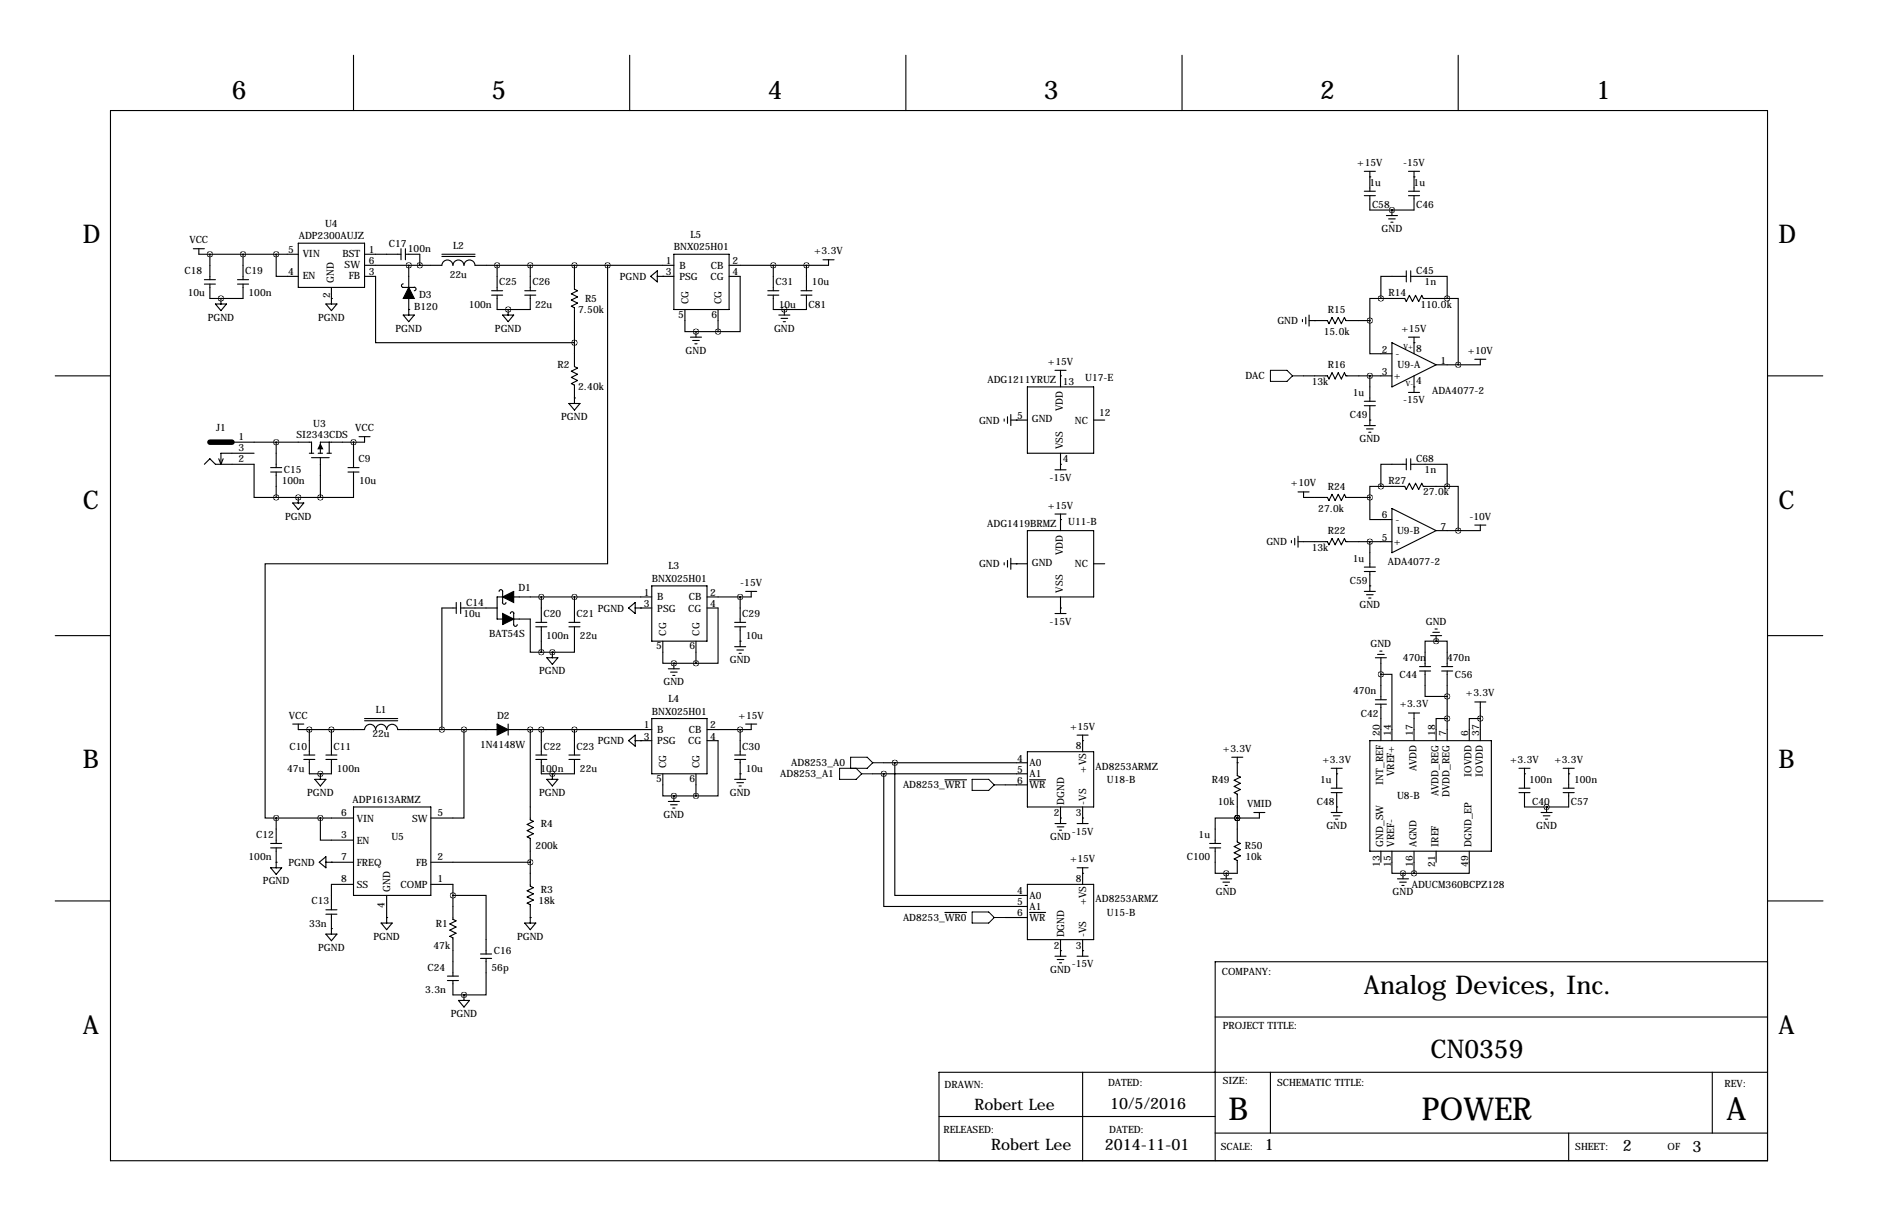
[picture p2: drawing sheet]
<svg xmlns="http://www.w3.org/2000/svg" width="432mm" height="279mm" viewBox="0 0 432 279" stroke-linecap="round" stroke-linejoin="round" font-family="sans-serif">
<g fill="none" stroke="#000" stroke-width=".25">
<path d="M81.3 12.7v12.7M144.8 12.7v12.7M208.3 12.7v12.7M271.8 12.7v12.7M335.3 12.7v12.7M25.4 25.4h381v241.3h-381zM313.7 39.4h2.5M315 39.4v4.5M323.8 39.4h2.6M325.1 39.4v4.5M44.4 57.2h2.6M45.7 57.2v1.2h22.9"/>
<path d="M48.3 58.4v5.9M55.9 58.4v5.9M63.5 58.4v5.1h5.1M68.6 55.9h15.2v10.1h-15.2zM83.8 58.4h8.4M92.2 57.2v2.5M93.2 58.4h3.3v2.6M93.2 57.2v2.5M101.6 58.4h7.6M101.6 58.9h7.6M154.9 58.4h12.7v12.7h-12.7zM189.2 59.7h2.6"/>
<path d="M190.5 59.7v1.3h-22.9M313.7 45h2.5M313.7 43.9h2.5M315 40.6h.1M315 45v3.3h10.1v-3.3M318.8 49.5h2.5M319.3 50.3h1.5M319.8 51.1h.5M320 48.3h.1M320 48.3v1.2M323.8 45h2.6M323.8 43.9h2.6"/>
<path d="M325.1 40.6h.1M47 65.3h2.5M47 64.3h2.5M48.3 65.3v3.3h7.6v-3.3M49.5 69.8h2.6l-1.3 1.6zM50.8 68.6h.1M50.8 68.6v1.2M54.6 65.3h2.5M54.6 64.3h2.5M74.9 69.8h2.6l-1.3 1.6zM76.2 68.6h.1M76.2 66v3.8"/>
<path d="M83.8 63.5h2.6v15.2h45.7M83.8 61h17.8M92.7 65.2a.41 .41 0 0 0-.4 .4 .41 .41 0 0 0 .4 .4h2.5M92.7 72.4h2.5l-1.2 1.5zM94 71.1h.1M94 61v5M94 68.6v3.8M95.2 66a.41 .41 0 0 1 .5 .4 .41 .41 0 0 1-.5 .4M101.6 60.9a1.27 1.27 0 0 1 1.3-1.2 1.27 1.27 0 0 1 1.2 1.3M104.1 60.9a1.27 1.27 0 0 1 1.3-1.2 1.27 1.27 0 0 1 1.3 1.3M106.7 60.9a1.27 1.27 0 0 1 1.3-1.2 1.27 1.27 0 0 1 1.2 1.3h45.7M113 67.8h2.6"/>
<path d="M113 66.8h2.6M114.3 67.8v3.3h7.6v-3.3M114.3 61v5.8M115.6 72.4h2.5l-1.3 1.5zM116.8 71.1h.1M116.8 71.1v1.3M120.6 67.8h2.6M120.6 66.8h2.6M121.9 61v5.8M132.1 61v5.4l.7 .4-1.4 .7 1.4 .7-1.4 .7 1.4 .7-1.4 .8 .7 .3v13.5l.7 .4-1.4 .7 1.4 .7-1.4 .7 1.4 .7-1.4 .7 .7 .4v4.2M139.7 61v68.5h-78.7v58.5h2.5M149.6 63.5l1.5-1.3v2.6z"/>
<path d="M151.1 63.5h3.8M152.4 63.5h.1M157.5 71.1v5.1h2.5M158.7 77.5h2.6M159.3 78.2h1.5M159.8 79h.5M160 76.2h.1M160 76.2v1.3M160 76.2h5.1M165.1 71.1v5.1M167.6 63.5h2.6v12.7h-5.1M176.5 67.8h2.6"/>
<path d="M176.5 66.8h2.6M177.8 67.8v3.3h7.6v-3.3M177.8 61v5.8M179.1 72.4h2.5M179.6 73.2h1.5M180.1 73.9h.5M180.3 71.1h.1M180.3 71.1v1.3M184.1 67.8h2.6M184.1 66.8h2.6M185.4 61v5.8M299.5 73.4v.5"/>
<path d="M300.2 72.9v1.5M301 73.7h4.2l.4 .7 .7-1.5 .7 1.5 .7-1.5 .7 1.5 .7-1.5 .4 .8h5.5M301 72.4v2.5M302.3 73.7h.1M315 73.7v7.6h5M317.5 68.6h-2.5v5.1M317.5 68.6h5.5l.3 .7 .8-1.4 .7 1.4 .7-1.4 .7 1.4 .7-1.4 .4 .7h5.4M320 78.7l10.2 5.1-10.2 5.1zM323.3 63.5h-5.8v5.1M323.3 62.2v2.6M323.8 77.5h2.6M324.4 63.5h8.3v5.1"/>
<path d="M324.4 62.2v2.6M325.1 78.7h.1M325.1 77.5v3.8M332.7 68.6h2.6v15.2M12.7 86.4h12.7M130.8 92.7h2.5l-1.2 1.5zM132.1 91.4h.1M230.9 96.3v.5M231.6 95.8v1.5M232.4 96.5h3.8M232.4 95.2v2.6M233.7 96.5h.1"/>
<path d="M236.2 88.9h15.3v15.2h-15.3zM242.6 85.1h2.5M243.8 86.4h.1M243.8 85.1v3.8M251.5 96.5h2.5M299.7 86.4h5.5l.4 .7 .7-1.5 .7 1.5 .7-1.5 .7 1.5 .7-1.5 .4 .8h10.5M313.7 93.2h2.5M313.7 92.2h2.5M313.7 97.8h2.5M314.2 98.6h1.5M314.7 99.3h.5M315 96.5h.1"/>
<path d="M315 86.4v5.8M315 93.2v4.6M323.8 90.2h2.6M325.1 88.9h.1M325.1 86.4v3.8M339.1 82.5h2.5M340.4 82.5v1.3h-10.2M406.4 86.4h12.7M47 106.7l1.3-1.3 1.2 1.3h8.9v7.6h5.1M50.3 105.4l.5 1.3M51.3 105.4l-.5 1.3M53.3 101.6h18.3v2.5"/>
<path d="M58.4 104.1h-7.6v2.6M62.2 108.5h2.6M62.2 107.4h2.6M63.5 114.3h10.2M63.5 101.6v5.8M63.5 108.5v5.8M67.3 115.6h2.5l-1.2 1.5zM68.6 114.3h.1M68.6 114.3v1.3M71.1 104.1h1M71.6 105.2h4.1M73.2 104.1h1"/>
<path d="M73.7 105.2v9.1M75.2 104.1h1M75.7 101.6v2.5M80 108.5h2.5M80 107.4h2.5M81.3 108.5v5.8h-7.6M81.3 101.6v5.8M82.5 100.3h2.6M83.8 100.3v1.3h-10.1v2.5M242.6 118.1h2.5M242.6 107.9h2.5M243.8 119.4h.1"/>
<path d="M243.8 106.7h.1M243.8 104.1v3.8M243.8 118.1v3.8M298.4 113h2.6M299.7 113v1.3h5.5l.4 .7 .7-1.4 .7 1.4 .7-1.4 .7 1.4 .7-1.4 .4 .7h5.5M315 114.3v5.1h5M317.5 111.8h-2.5v2.5M317.5 111.8h5.5l.3 .7 .8-1.5 .7 1.5 .7-1.5 .7 1.5 .7-1.5 .4 .8h5.4M320 116.8l10.2 5.1-10.2 5.1zM323.3 106.7h-5.8v5.1M323.3 105.4v2.5M324.4 106.7h8.3v5.1"/>
<path d="M324.4 105.4v2.5M332.7 111.8h2.6v10.1M104.9 138.4v2.6M104.9 139.7h-3.3v27.9M105.9 138.4v2.6M105.9 139.7h8.4M114.8 135.9a.41 .41 0 0 1 .4-.4 .41 .41 0 0 1 .4 .4v2.5M115.5 138.4a.41 .41 0 0 0 .4 .4 .41 .41 0 0 0 .4-.4M124.5 137.2v5.8M132.1 137.2v5.8M144.5 139.7l1.5-1.3v2.6zM146 139.7h3.9"/>
<path d="M147.3 139.7h.1M149.9 137.2h-35.6v5h7.6v7.7h2.6M149.9 134.6h12.7v12.7h-12.7zM162.6 139.7h2.5v12.7h-5.1M170.2 137.2v5.8M171.4 135.9h2.6M172.7 135.9v1.3h-10.1M230.9 129.3v.5M231.6 128.8v1.5M232.4 129.5h3.8M232.4 128.3v2.5M233.7 129.5h.1"/>
<path d="M236.2 121.9h15.3v15.3h-15.3zM243.8 139.7h.1M243.8 137.2v3.8M251.5 129.5h2.5M296.9 124.2v.5M297.7 123.7v1.5M298.4 124.5h6.8l.4 .7 .7-1.5 .7 1.5 .7-1.5 .7 1.5 .7-1.5 .4 .8h10.5M298.4 123.2v2.5M313.7 131.3h2.5M313.7 130.3h2.5M313.7 135.9h2.5M314.2 136.7h1.5"/>
<path d="M314.7 137.4h.5M315 134.6h.1M315 124.5v5.8M315 131.3v4.6M339.1 120.7h2.5M340.4 120.7v1.2h-10.2M12.7 146h12.7M117.3 141a.41 .41 0 0 1 .5-.4 .41 .41 0 0 1 .4 .4M118.1 141v2.5a.41 .41 0 0 0 .4 .4 .41 .41 0 0 0 .4-.4M123.2 144h2.5M123.2 143h2.5M124.5 144v5.9"/>
<path d="M124.5 149.9h2.5M125.7 151.1h2.6l-1.3 1.6zM127 149.9h.1M127 149.9v1.2M130.8 144h2.5M130.8 143h2.5M132.1 144v5.9h-5.1M152.4 147.3v5.1h2.5M153.7 153.7h2.5M154.2 154.4h1.5M154.7 155.2h.5M154.9 152.4h.1"/>
<path d="M154.9 152.4v1.3M154.9 152.4h5.1M160 147.3v5.1M168.9 144h2.5M168.9 143h2.5M168.9 148.6h2.5M169.4 149.4h1.5M169.9 150.1h.5M170.2 147.3h.1M170.2 144v4.6M242.6 141h2.5M316.2 151.1h2.6"/>
<path d="M316.7 150.4h1.6M317.2 149.6h.6M317.5 154.9h2.5v15.3M317.5 151.1v9.7M326.4 154.2h2.5M326.4 153.2h2.5M327.7 154.2v5.8h5M328.9 146h2.6M329.4 145.3h1.6M329.9 144.5h.6M330.2 147.3h2.5v5.9M330.2 147.3h-2.5v5.9"/>
<path d="M330.2 147.3h.1M330.2 146v1.3M331.5 154.2h2.5M331.5 153.2h2.5M332.7 154.2v16M406.4 146h12.7M67.3 166.4h2.5M68.6 166.4v1.2h15.2a1.27 1.27 0 0 1 1.3-1.2 1.27 1.27 0 0 1 1.3 1.2 1.27 1.27 0 0 1 1.2-1.2 1.27 1.27 0 0 1 1.3 1.2 1.27 1.27 0 0 1 1.3-1.2 1.27 1.27 0 0 1 1.2 1.2h22.9M69.8 174.5h2.6M69.8 173.5h2.6M71.1 174.5v3.3h5.1v-3.3M71.1 167.6v5.9"/>
<path d="M72.4 179.1h2.5l-1.2 1.5zM73.7 177.8h.1M73.7 177.8v1.3M74.9 174.5h2.6M74.9 173.5h2.6M76.2 167.6v5.9M83.8 165.6h7.6M83.8 165.1h7.6M106.7 167.6v20.4h-7.6M116.8 167.6h33.1M116.8 166.4v2.5M121.9 167.6v20.8l.7 .3-1.4 .7 1.4 .7-1.4 .8 1.4 .7-1.4 .7 .7 .3v11l.7 .4-1.4 .7 1.4 .7-1.4 .7 1.4 .7-1.4 .7 .7 .4v4.2"/>
<path d="M123.2 174.5h2.5M123.2 173.5h2.5M124.5 174.5v3.3h7.6v-3.3M124.5 167.6v5.9M125.7 179.1h2.6l-1.3 1.5zM127 177.8h.1M127 177.8v1.3M130.8 174.5h2.5M130.8 173.5h2.5M132.1 167.6v5.9M144.5 170.2l1.5-1.3v2.5zM146 170.2h3.9"/>
<path d="M147.3 170.2h.1M149.9 165.1h12.7v12.7h-12.7zM152.4 177.8v5.1h2.5M160 177.8v5.1M162.6 170.2h2.5v12.7h-5.1M168.9 174.5h2.5M168.9 173.5h2.5M168.9 179.1h2.5M169.4 179.8h1.5M170.2 177.8h.1M170.2 167.6v5.9M170.2 174.5v4.6"/>
<path d="M171.4 166.4h2.6M172.7 166.4v1.2h-10.1M200.7 177.8h35.5M203.2 177.8v30.5h33M203.2 175.3h33M205.7 175.3v30.4h30.5M217.2 179.2h5M236.2 172.7h15.3v12.7h-15.3zM236.7 179.2h3.7M247.6 168.9h2.6M248.9 170.2h.1M248.9 168.9v3.8"/>
<path d="M283.2 174h2.6M284.5 175.3h.1M284.5 174v4.2l.7 .4-1.4 .7 1.4 .7-1.4 .7 1.4 .7-1.4 .7 .7 .4v10.9l.7 .4-1.4 .7 1.4 .7-1.4 .7 1.4 .7-1.4 .8 .7 .3v3h-2.6M306.1 176.5h2.5M307.3 177.8h.1M307.3 176.5v4.6M315 170.2h27.9v25.4h-27.9zM316.2 161.8h2.6M316.2 160.8h2.6M317.5 161.8v8.4M323.8 163.8h2.6M325.1 163.8v6.4"/>
<path d="M332.7 165.1h-2.5v5.1M339.1 161.3h2.5M340.4 165.1h-2.6v5.1M340.4 161.3v8.9M349.2 176.5h2.6M350.5 177.8h.1M350.5 176.5v4.6M359.4 176.5h2.5M360.7 177.8h.1M360.7 176.5v4.6M62.2 194.8h2.6M62.2 193.8h2.6"/>
<path d="M62.2 199.4h2.6l-1.3 1.5zM63.5 198.1h.1M63.5 188h17.8M63.5 188v5.8M63.5 194.8v4.6M73.4 198.1l1.5-1.3v2.6zM73.7 188v5h7.6M74.9 198.1h6.4M76.2 198.1h.1M81.3 185.4h17.8v20.3h-17.8zM99.1 198.1h22.8M153.7 184.1h2.5"/>
<path d="M154.2 184.9h1.5M154.7 185.7h.5M154.9 182.9h.1M154.9 182.9v1.2M154.9 182.9h5.1M169.9 180.6h.5M231.1 180.3h5.1M242.6 189.2h2.5M243.1 190h1.5M243.6 190.8h.5M243.8 188h.1M243.8 185.4v3.8"/>
<path d="M247.6 189.2h2.6M247.6 199.4h2.6M248.9 188h.1M248.9 185.4v3.8M248.9 199.4v3.8M278.1 194.8h2.6M278.1 193.8h2.6M279.4 194.8v5.9h2.5M284.5 188h.1M284.5 188h-5.1v5.8M288.3 186.7h2.5M289.6 186.7v1.3h-5.1"/>
<path d="M306.1 182.1h2.5M306.1 181.1h2.5M306.1 186.7h2.5M306.6 187.5h1.5M307.1 188.2h.5M307.3 185.4h.1M307.3 182.1v4.6M317.5 195.6v2.5M320 195.6v5.1h2.6M325.1 195.6v5.1M330.2 195.6v2.5M337.8 195.6v5.1h-12.7"/>
<path d="M349.2 182.1h2.6M349.2 181.1h2.6M350.5 182.1v3.3h10.2v-3.3M354.3 186.7h2.6M354.8 187.5h1.6M355.3 188.2h.6M355.6 185.4h.1M355.6 185.4v1.3M359.4 182.1h2.5M359.4 181.1h2.5M12.7 207h12.7M74.9 210.1h2.6"/>
<path d="M74.9 209h2.6M74.9 214.6h2.6l-1.3 1.6zM76.2 213.4h.1M76.2 210.1v4.5M81.3 203.2h-5.1v5.8M87.6 212.1h2.6l-1.3 1.5zM88.9 210.8h.1M88.9 205.7v6.4M99.1 203.2h5v8l.8 .4-1.5 .7 1.5 .7-1.5 .7 1.5 .7-1.5 .7 .7 .4v8.8M104.1 205.7h7.7v13.5M110.5 219.2h2.5M120.6 212.1h2.6l-1.3 1.5z"/>
<path d="M121.9 210.8h.1M217.2 209.7h5M231.1 210.8h5.1M236.2 203.2h15.3v12.7h-15.3zM236.7 209.7h3.7M242.6 219.7h2.5M243.8 218.4h.1M243.8 215.9v3.8M247.6 219.7h2.6M248.9 200.7h.1M248.9 218.4h.1M248.9 215.9v3.8"/>
<path d="M280.7 201.9h2.5M281.2 202.7h1.5M281.7 203.5h.5M281.9 200.7h.1M281.9 200.7v1.2M321.3 201.9h2.5M321.8 202.7h1.5M322.3 203.5h.5M322.6 200.7h.1M322.6 200.7v1.2M322.6 200.7h2.5M406.5 207h12.7"/>
<path d="M102.9 225.3h2.5M102.9 224.3h2.5M104.1 225.3v3.3h2.6M105.4 229.9h2.5l-1.2 1.5zM106.7 228.6h.1M106.7 228.6v1.3M110.5 220.2h2.5M111.8 220.2v8.4h-5.1M243.1 220.5h1.5M243.6 221.2h.5M279.4 233.7h127M406.4 221h-127v45.7"/>
<path d="M215.9 256.5h63.5M248.9 246.4v20.3M292.1 246.4v13.9M393.7 246.4v13.9M406.4 246.4h-190.5v20.3M279.4 260.3h127M360.7 260.3v6.4"/>
</g>
<path d="M94 66l1.2 2.6h-2.5zM73.7 102.1l.5 1h-1zM115.6 137.2l2.5-1.3v2.5zM115.6 141l2.5 1.2-2.5 1.3zM114.3 166.4l2.5 1.2-2.5 1.3z" fill="#000" stroke="#000" stroke-width=".25"/>
<path d="M48.3 101.6h5" fill="none" stroke="#000" stroke-width="1.3"/>
<path d="M292.1 85.1h3.8l1.3 1.3-1.3 1.2h-3.8zM297.2 86.4h2.5M196.8 176.5l1.3 1.3M198.1 177.8h2.6M200.7 175.3l-1.3 1.2h-6.4v2.6h3.8l1.3-1.3M200.7 175.3h2.5M200.7 175.3l-1.3-1.3h-3.8v2.5M223.5 179.1h3.8l1.3 1.2-1.3 1.3h-3.8zM228.6 180.3h2.5M223.5 209.5h3.8l1.3 1.3-1.3 1.3h-3.8zM228.6 210.8h2.5" fill="none" stroke="#000" stroke-width=".23"/>
<path d="M314.9 86.4a.05 .05 0 0 0 .1 0 .05 .05 0 0 0-.1 0zM314.9 124.5a.05 .05 0 0 0 .1 0 .05 .05 0 0 0-.1 0zM314.9 114.3a.05 .05 0 0 0 .1 0 .05 .05 0 0 0-.1 0zM314.9 73.7a.05 .05 0 0 0 .1 0 .05 .05 0 0 0-.1 0zM325.1 200.7a.05 .05 0 0 0 .1 0 .05 .05 0 0 0-.1 0zM322.5 200.7a.05 .05 0 0 0 .1 0 .05 .05 0 0 0-.1 0zM332.7 160a.05 .05 0 0 0 .1 0 .05 .05 0 0 0-.1 0zM332.7 165.1a.05 .05 0 0 0 .1 0 .05 .05 0 0 0-.1 0zM340.3 165.1a.05 .05 0 0 0 .1 0 .05 .05 0 0 0-.1 0zM96.5 61a.05 .05 0 0 0 .1 0 .05 .05 0 0 0-.1 0zM93.9 61a.05 .05 0 0 0 .1 0 .05 .05 0 0 0-.1 0zM132 78.7a.05 .05 0 0 0 .1 0 .05 .05 0 0 0-.1 0zM73.6 188a.05 .05 0 0 0 .1 0 .05 .05 0 0 0-.1 0zM121.9 198.1a.05 .05 0 0 0 .1 0 .05 .05 0 0 0-.1 0zM104.1 205.7a.05 .05 0 0 0 .1 0 .05 .05 0 0 0-.1 0zM132 167.6a.05 .05 0 0 0 .1 0 .05 .05 0 0 0-.1 0zM106.6 167.6a.05 .05 0 0 0 .1 0 .05 .05 0 0 0-.1 0zM121.9 167.6a.05 .05 0 0 0 .1 0 .05 .05 0 0 0-.1 0zM124.4 167.6a.05 .05 0 0 0 .1 0 .05 .05 0 0 0-.1 0zM106.6 228.6a.05 .05 0 0 0 .1 0 .05 .05 0 0 0-.1 0zM71.1 167.6a.05 .05 0 0 0 .1 0 .05 .05 0 0 0-.1 0zM121.9 61a.05 .05 0 0 0 .1 0 .05 .05 0 0 0-.1 0zM124.4 137.2a.05 .05 0 0 0 .1 0 .05 .05 0 0 0-.1 0zM132 137.2a.05 .05 0 0 0 .1 0 .05 .05 0 0 0-.1 0zM73.6 177.8a.05 .05 0 0 0 .1 0 .05 .05 0 0 0-.1 0zM124.4 149.9a.05 .05 0 0 0 .1 0 .05 .05 0 0 0-.1 0zM205.7 175.3a.05 .05 0 0 0 .1 0 .05 .05 0 0 0-.1 0zM73.6 114.3a.05 .05 0 0 0 .1 0 .05 .05 0 0 0-.1 0zM81.2 101.6a.05 .05 0 0 0 .1 0 .05 .05 0 0 0-.1 0zM55.8 58.4a.05 .05 0 0 0 .1 0 .05 .05 0 0 0-.1 0zM48.2 58.4a.05 .05 0 0 0 .1 0 .05 .05 0 0 0-.1 0zM284.4 188a.05 .05 0 0 0 .1 0 .05 .05 0 0 0-.1 0zM284.4 188a.05 .05 0 0 0 .1 0 .05 .05 0 0 0-.1 0zM281.9 200.7a.05 .05 0 0 0 .1 0 .05 .05 0 0 0-.1 0zM320 48.3a.05 .05 0 0 0 .1 0 .05 .05 0 0 0-.1 0zM335.2 83.8a.05 .05 0 0 0 .1 0 .05 .05 0 0 0-.1 0zM335.2 121.9a.05 .05 0 0 0 .1 0 .05 .05 0 0 0-.1 0zM332.7 111.8a.05 .05 0 0 0 .1 0 .05 .05 0 0 0-.1 0zM332.7 68.6a.05 .05 0 0 0 .1 0 .05 .05 0 0 0-.1 0zM68.5 114.3a.05 .05 0 0 0 .1 0 .05 .05 0 0 0-.1 0zM132 61a.05 .05 0 0 0 .1 0 .05 .05 0 0 0-.1 0zM160 76.2a.05 .05 0 0 0 .1 0 .05 .05 0 0 0-.1 0zM154.9 152.4a.05 .05 0 0 0 .1 0 .05 .05 0 0 0-.1 0zM160 152.4a.05 .05 0 0 0 .1 0 .05 .05 0 0 0-.1 0zM160 182.9a.05 .05 0 0 0 .1 0 .05 .05 0 0 0-.1 0zM154.9 182.9a.05 .05 0 0 0 .1 0 .05 .05 0 0 0-.1 0zM116.8 71.1a.05 .05 0 0 0 .1 0 .05 .05 0 0 0-.1 0zM170.1 137.2a.05 .05 0 0 0 .1 0 .05 .05 0 0 0-.1 0zM170.1 167.6a.05 .05 0 0 0 .1 0 .05 .05 0 0 0-.1 0zM180.3 71.1a.05 .05 0 0 0 .1 0 .05 .05 0 0 0-.1 0zM185.4 61a.05 .05 0 0 0 .1 0 .05 .05 0 0 0-.1 0z" fill="#000" stroke="#000" stroke-width="1.3"/>
<g font-size="7.3">
<text x="282.4" y="257.3">B</text>
<text x="326.9" y="257.3">POWER</text>
<text x="397" y="257.3">A</text>
</g>
<g font-size="5.9">
<text x="53.3" y="22.9">6</text>
<text x="113" y="22.9">5</text>
<text x="176.5" y="22.9">4</text>
<text x="240" y="22.9">3</text>
<text x="303.5" y="22.9">2</text>
<text x="367" y="22.9">1</text>
<text x="19" y="55.9">D</text>
<text x="408.9" y="55.9">D</text>
<text x="19" y="116.8">C</text>
<text x="408.9" y="116.8">C</text>
<text x="19" y="176.5">B</text>
<text x="408.9" y="176.5">B</text>
<text x="313.6" y="228.4">Analog Devices, Inc.</text>
<text x="19" y="237.5">A</text>
<text x="408.9" y="237.5">A</text>
<text x="328.9" y="243.1">CN0359</text>
</g>
<g font-size="3.6">
<text x="224.1" y="255">Robert Lee</text>
<text x="255.3" y="254.8">10/5/2016</text>
<text x="227.9" y="264.2">Robert Lee</text>
<text x="254" y="264.2">2014-11-01</text>
<text x="290.8" y="264.2">1</text>
<text x="373.1" y="264.4">2</text>
<text x="389.1" y="264.7">3</text>
</g>
<g font-size="2.3">
<text x="312.1" y="38.1">+15V</text>
<text x="322.6" y="38.1">-15V</text>
<text x="314.9" y="42.7">1u</text>
<text x="315.5" y="47.8">C58</text>
<text x="325" y="42.7">1u</text>
<text x="325.6" y="47.8">C46</text>
<text x="74.8" y="52.1">U4</text>
<text x="317.7" y="53.3">GND</text>
<text x="43.5" y="55.9">VCC</text>
<text x="66.2" y="58.2">5</text>
<text x="68.7" y="55">ADP2300AUJZ</text>
<text x="69.6" y="59">VIN</text>
<text x="78.7" y="59">BST</text>
<text x="84.8" y="58.2">1</text>
<text x="89.4" y="56.7">C17</text>
<text x="93.8" y="58">100n</text>
<text x="104.2" y="57.2">L2</text>
<text x="155" y="57.5">BNX025H01</text>
<text x="158.7" y="54.6">L5</text>
<text x="187.2" y="58.4">+3.3V</text>
<text x="42.4" y="63">C18</text>
<text x="56.4" y="63">C19</text>
<text x="66.2" y="63.2">4</text>
<text x="69.6" y="64.1">EN</text>
<text x="76.8" y="65" transform="rotate(-90 76.8 65)">GND</text>
<text x="79.2" y="61.5">SW</text>
<text x="80.2" y="64.1">FB</text>
<text x="84.8" y="63.2">3</text>
<text x="84.8" y="60.7">6</text>
<text x="103.4" y="63.8">22u</text>
<text x="114.8" y="65.6">C25</text>
<text x="122.4" y="65.6">C26</text>
<text x="142.5" y="64.3">PGND</text>
<text x="153.1" y="60.7">1</text>
<text x="153.1" y="63.2">3</text>
<text x="156.2" y="61.8">B</text>
<text x="156.2" y="64.3">PSG</text>
<text x="163.3" y="64.3">CG</text>
<text x="163.5" y="61.8">CB</text>
<text x="168.4" y="60.7">2</text>
<text x="168.4" y="63.2">4</text>
<text x="178.3" y="65.6">C31</text>
<text x="186.7" y="65.6">10u</text>
<text x="325.6" y="63">C45</text>
<text x="327.6" y="65.6">1n</text>
<text x="43.2" y="68.1">10u</text>
<text x="57.1" y="68.1">100n</text>
<text x="75.9" y="68.4" transform="rotate(-90 75.9 68.4)">2</text>
<text x="95.2" y="71.1">B120</text>
<text x="96.3" y="68.6">D3</text>
<text x="107.8" y="70.7">100n</text>
<text x="123" y="70.7">22u</text>
<text x="132.9" y="71.9">7.50k</text>
<text x="134.5" y="69.4">R5</text>
<text x="158.3" y="69.8" transform="rotate(-90 158.3 69.8)">CG</text>
<text x="165.9" y="69.8" transform="rotate(-90 165.9 69.8)">CG</text>
<text x="179.1" y="70.7">10u</text>
<text x="185.9" y="70.7">C81</text>
<text x="305.3" y="71.9">R15</text>
<text x="319.3" y="68.1">R14</text>
<text x="326.6" y="70.7">110.0k</text>
<text x="47.8" y="73.7">PGND</text>
<text x="73.2" y="73.7">PGND</text>
<text x="90.9" y="76.2">PGND</text>
<text x="113.8" y="76.2">PGND</text>
<text x="156" y="73">5</text>
<text x="163.6" y="73">6</text>
<text x="178" y="76.2">GND</text>
<text x="293.7" y="74.5">GND</text>
<text x="304.4" y="77">15.0k</text>
<text x="322.2" y="76.2">+15V</text>
<text x="157.6" y="81.3">GND</text>
<text x="240.9" y="83.8">+15V</text>
<text x="317.7" y="81">2</text>
<text x="320.8" y="82.1">-</text>
<text x="325.6" y="80.8">8</text>
<text x="331.2" y="83.6">1</text>
<text x="337.5" y="81.3">+10V</text>
<text x="128.2" y="84.6">R2</text>
<text x="132.9" y="89.7">2.40k</text>
<text x="227" y="88">ADG1211YRUZ</text>
<text x="244.3" y="88.4">13</text>
<text x="249.5" y="87.6">U17-E</text>
<text x="286.4" y="87.2">DAC</text>
<text x="301.6" y="88.4">13k</text>
<text x="305.3" y="84.6">R16</text>
<text x="317.7" y="86.1">3</text>
<text x="320.5" y="87.2">+</text>
<text x="321.3" y="84.6">U9-A</text>
<text x="325.6" y="88.2">4</text>
<text x="244.4" y="94.5" transform="rotate(-90 244.4 94.5)">VDD</text>
<text x="252.7" y="95.6">12</text>
<text x="311.1" y="91">1u</text>
<text x="322.6" y="92.7">-15V</text>
<text x="329.3" y="90.5">ADA4077-2</text>
<text x="49.7" y="99.1">J1</text>
<text x="54.9" y="101.1">1</text>
<text x="68.2" y="100.7">SI2343CDS</text>
<text x="72" y="98.1">U3</text>
<text x="81.6" y="99.1">VCC</text>
<text x="129" y="96.5">PGND</text>
<text x="225.1" y="97.3">GND</text>
<text x="233.9" y="96.3">5</text>
<text x="237.2" y="97.1">GND</text>
<text x="247.2" y="97.3">NC</text>
<text x="310.4" y="96.1">C49</text>
<text x="312.6" y="101.6">GND</text>
<text x="54.9" y="103.6">3</text>
<text x="54.9" y="106.2">2</text>
<text x="82.4" y="106.2">C9</text>
<text x="244.3" y="106.3">4</text>
<text x="244.4" y="103.1" transform="rotate(-90 244.4 103.1)">VSS</text>
<text x="325.6" y="106.2">C68</text>
<text x="64.8" y="111.3">100n</text>
<text x="65.3" y="108.8">C15</text>
<text x="82.5" y="111.3">10u</text>
<text x="241.3" y="110.5">-15V</text>
<text x="296.8" y="111.8">+10V</text>
<text x="305.3" y="112.6">R24</text>
<text x="319.3" y="111.3">R27</text>
<text x="327.2" y="113.8">27.0k</text>
<text x="327.6" y="108.8">1n</text>
<text x="65.5" y="119.4">PGND</text>
<text x="240.9" y="116.8">+15V</text>
<text x="303.1" y="117.6">27.0k</text>
<text x="317.7" y="119.1">6</text>
<text x="337.9" y="119.4">-10V</text>
<text x="227" y="121">ADG1419BRMZ</text>
<text x="245.6" y="120.7">U11-B</text>
<text x="291.2" y="125.3">GND</text>
<text x="305.3" y="122.7">R22</text>
<text x="317.7" y="124.2">5</text>
<text x="320.5" y="125.3">+</text>
<text x="320.8" y="120.2">-</text>
<text x="321.2" y="122.7">U9-B</text>
<text x="331.2" y="121.7">7</text>
<text x="153.7" y="130.8">L3</text>
<text x="225.1" y="130.3">GND</text>
<text x="237.2" y="130.1">GND</text>
<text x="244.4" y="127.5" transform="rotate(-90 244.4 127.5)">VDD</text>
<text x="247.2" y="130.3">NC</text>
<text x="301.6" y="126.5">13k</text>
<text x="311.1" y="129.1">1u</text>
<text x="319.1" y="129.9">ADA4077-2</text>
<text x="119.2" y="135.9">D1</text>
<text x="148" y="136.9">1</text>
<text x="149.9" y="133.7">BNX025H01</text>
<text x="151.1" y="138">B</text>
<text x="158.4" y="138">CB</text>
<text x="163.3" y="136.9">2</text>
<text x="170.2" y="134.6">-15V</text>
<text x="244.4" y="136.1" transform="rotate(-90 244.4 136.1)">VSS</text>
<text x="310.4" y="134.2">C59</text>
<text x="106.5" y="141.8">10u</text>
<text x="107.2" y="139.2">C14</text>
<text x="125" y="141.8">C20</text>
<text x="132.6" y="141.8">C21</text>
<text x="137.4" y="140.5">PGND</text>
<text x="148" y="139.4">3</text>
<text x="151.1" y="140.5">PSG</text>
<text x="158.3" y="140.5">CG</text>
<text x="163.3" y="139.4">4</text>
<text x="170.7" y="141.8">C29</text>
<text x="241.3" y="143.5">-15V</text>
<text x="312.6" y="139.7">GND</text>
<text x="327.8" y="143.5">GND</text>
<text x="112.5" y="146.4">BAT54S</text>
<text x="125.5" y="146.9">100n</text>
<text x="133.3" y="146.9">22u</text>
<text x="150.9" y="149.2">5</text>
<text x="153.2" y="146" transform="rotate(-90 153.2 146)">CG</text>
<text x="158.5" y="149.2">6</text>
<text x="160.8" y="146" transform="rotate(-90 160.8 146)">CG</text>
<text x="171.4" y="146.9">10u</text>
<text x="315.1" y="148.6">GND</text>
<text x="124" y="154.9">PGND</text>
<text x="167.8" y="152.4">GND</text>
<text x="321.8" y="155.7">C44</text>
<text x="322.6" y="151.9">470n</text>
<text x="332.7" y="151.9">470n</text>
<text x="334.5" y="155.7">C56</text>
<text x="152.6" y="157.5">GND</text>
<text x="153.7" y="161.3">L4</text>
<text x="311.1" y="159.6">470n</text>
<text x="337.1" y="160">+3.3V</text>
<text x="66.4" y="165.1">VCC</text>
<text x="86.4" y="163.8">L1</text>
<text x="114.3" y="165.1">D2</text>
<text x="148" y="167.4">1</text>
<text x="149.9" y="164.2">BNX025H01</text>
<text x="163.3" y="167.4">2</text>
<text x="169.8" y="165.1">+15V</text>
<text x="246" y="167.6">+15V</text>
<text x="312.9" y="164.6">C42</text>
<text x="321.8" y="162.6">+3.3V</text>
<text x="66.5" y="172.3">C10</text>
<text x="76.7" y="172.3">C11</text>
<text x="85.7" y="169.3">22u</text>
<text x="110.4" y="171.8">1N4148W</text>
<text x="125" y="172.3">C22</text>
<text x="132.6" y="172.3">C23</text>
<text x="137.4" y="171">PGND</text>
<text x="148" y="169.9">3</text>
<text x="151.1" y="168.4">B</text>
<text x="151.1" y="171">PSG</text>
<text x="158.3" y="171">CG</text>
<text x="158.4" y="168.4">CB</text>
<text x="163.3" y="169.9">4</text>
<text x="170.7" y="172.3">C30</text>
<text x="247.4" y="172.2">8</text>
<text x="281.2" y="172.7">+3.3V</text>
<text x="317.2" y="169.2" transform="rotate(-90 317.2 169.2)">20</text>
<text x="319.8" y="169.2" transform="rotate(-90 319.8 169.2)">14</text>
<text x="324.9" y="169.2" transform="rotate(-90 324.9 169.2)">17</text>
<text x="329.9" y="169.2" transform="rotate(-90 329.9 169.2)">18</text>
<text x="332.5" y="169.2" transform="rotate(-90 332.5 169.2)">7</text>
<text x="337.6" y="169.2" transform="rotate(-90 337.6 169.2)">6</text>
<text x="340.1" y="169.2" transform="rotate(-90 340.1 169.2)">37</text>
<text x="66" y="177.3">47u</text>
<text x="77.5" y="177.3">100n</text>
<text x="124.3" y="177.3">100n</text>
<text x="133.3" y="177.3">22u</text>
<text x="150.9" y="179.7">5</text>
<text x="153.2" y="176.5" transform="rotate(-90 153.2 176.5)">CG</text>
<text x="158.5" y="179.7">6</text>
<text x="160.8" y="176.5" transform="rotate(-90 160.8 176.5)">CG</text>
<text x="171.4" y="177.3">10u</text>
<text x="179.4" y="178.6">AD8253_A1</text>
<text x="181.9" y="176.1">AD8253_A0</text>
<text x="233.9" y="177.5">5</text>
<text x="233.9" y="175">4</text>
<text x="236.7" y="178.6">A1</text>
<text x="236.7" y="176.1">A0</text>
<text x="249.7" y="177.5" transform="rotate(-90 249.7 177.5)">+VS</text>
<text x="251.9" y="176.9">AD8253ARMZ</text>
<text x="254.5" y="179.9">U18-B</text>
<text x="278.6" y="179.9">R49</text>
<text x="303.5" y="179.9">1u</text>
<text x="304" y="175.3">+3.3V</text>
<text x="320.6" y="178.3" transform="rotate(-90 320.6 178.3)">VREF+</text>
<text x="325.7" y="177.3" transform="rotate(-90 325.7 177.3)">AVDD</text>
<text x="338.4" y="178.4" transform="rotate(-90 338.4 178.4)">IOVDD</text>
<text x="340.9" y="178.4" transform="rotate(-90 340.9 178.4)">IOVDD</text>
<text x="347.2" y="175.3">+3.3V</text>
<text x="351.6" y="179.9">100n</text>
<text x="357.4" y="175.3">+3.3V</text>
<text x="361.9" y="179.9">100n</text>
<text x="70.6" y="182.9">PGND</text>
<text x="81.1" y="184.5">ADP1613ARMZ</text>
<text x="124" y="182.9">PGND</text>
<text x="167.8" y="182.9">GND</text>
<text x="207.6" y="181.1">AD8253_WR1</text>
<text x="233.9" y="180.1">6</text>
<text x="236.7" y="181.1">WR</text>
<text x="244.6" y="184.9" transform="rotate(-90 244.6 184.9)">DGND</text>
<text x="249.7" y="184.9" transform="rotate(-90 249.7 184.9)">-VS</text>
<text x="280" y="185">10k</text>
<text x="286.7" y="185.4">VMID</text>
<text x="302.8" y="185">C48</text>
<text x="318.1" y="180.3" transform="rotate(-90 318.1 180.3)">INT_REF</text>
<text x="321.2" y="183.7">U8-B</text>
<text x="330.8" y="182.9" transform="rotate(-90 330.8 182.9)">AVDD_REG</text>
<text x="333.3" y="183.1" transform="rotate(-90 333.3 183.1)">DVDD_REG</text>
<text x="352.3" y="185">C40</text>
<text x="361.2" y="185">C57</text>
<text x="78.4" y="187.5">6</text>
<text x="82" y="188.8">VIN</text>
<text x="94.7" y="188.8">SW</text>
<text x="100.6" y="187.5">5</text>
<text x="124.3" y="190">R4</text>
<text x="152.6" y="188">GND</text>
<text x="242.3" y="187.5">2</text>
<text x="246.4" y="191.8">-15V</text>
<text x="247.4" y="187.5">3</text>
<text x="305" y="190.5">GND</text>
<text x="353.2" y="190.5">GND</text>
<text x="57.1" y="197.7">100n</text>
<text x="58.9" y="192.6">C12</text>
<text x="78.4" y="192.5">3</text>
<text x="78.4" y="197.6">7</text>
<text x="82" y="193.8">EN</text>
<text x="90" y="193">U5</text>
<text x="100.6" y="197.6">2</text>
<text x="123.2" y="195.1">200k</text>
<text x="241.5" y="193">GND</text>
<text x="272.9" y="197.7">C100</text>
<text x="275.6" y="192.6">1u</text>
<text x="286.2" y="195.1">R50</text>
<text x="286.4" y="197.7">10k</text>
<text x="318.1" y="194.6" transform="rotate(-90 318.1 194.6)">GND_SW</text>
<text x="320.6" y="194.6" transform="rotate(-90 320.6 194.6)">VREF-</text>
<text x="325.7" y="194.6" transform="rotate(-90 325.7 194.6)">AGND</text>
<text x="330.8" y="194.6" transform="rotate(-90 330.8 194.6)">IREF</text>
<text x="338.4" y="194.6" transform="rotate(-90 338.4 194.6)">DGND_EP</text>
<text x="60.5" y="203.2">PGND</text>
<text x="66.3" y="198.9">PGND</text>
<text x="78.4" y="202.7">8</text>
<text x="82" y="198.9">FREQ</text>
<text x="95.7" y="198.9">FB</text>
<text x="100.6" y="202.7">1</text>
<text x="246" y="198.1">+15V</text>
<text x="247.4" y="202.7">8</text>
<text x="317.2" y="199.2" transform="rotate(-90 317.2 199.2)">13</text>
<text x="319.8" y="199.2" transform="rotate(-90 319.8 199.2)">15</text>
<text x="324.9" y="199.2" transform="rotate(-90 324.9 199.2)">16</text>
<text x="329.9" y="199.2" transform="rotate(-90 329.9 199.2)">21</text>
<text x="337.6" y="199.2" transform="rotate(-90 337.6 199.2)">49</text>
<text x="71.6" y="207.8">C13</text>
<text x="82" y="204">SS</text>
<text x="88.4" y="208.6" transform="rotate(-90 88.4 208.6)">4</text>
<text x="89.7" y="205" transform="rotate(-90 89.7 205)">GND</text>
<text x="92.1" y="204">COMP</text>
<text x="123.8" y="207.8">18k</text>
<text x="124.3" y="205.3">R3</text>
<text x="233.9" y="208">5</text>
<text x="233.9" y="205.5">4</text>
<text x="236.7" y="209.1">A1</text>
<text x="236.7" y="206.5">A0</text>
<text x="249.7" y="208" transform="rotate(-90 249.7 208)">+VS</text>
<text x="251.9" y="207.4">AD8253ARMZ</text>
<text x="279.6" y="205.7">GND</text>
<text x="320.2" y="205.7">GND</text>
<text x="324.6" y="204">ADUCM360BCPZ128</text>
<text x="71.1" y="212.9">33n</text>
<text x="85.9" y="215.9">PGND</text>
<text x="100.2" y="212.9">R1</text>
<text x="118.9" y="215.9">PGND</text>
<text x="207.6" y="211.6">AD8253_WR0</text>
<text x="233.9" y="210.6">6</text>
<text x="236.7" y="211.6">WR</text>
<text x="244.6" y="215.4" transform="rotate(-90 244.6 215.4)">DGND</text>
<text x="249.7" y="215.4" transform="rotate(-90 249.7 215.4)">-VS</text>
<text x="254.5" y="210.4">U15-B</text>
<text x="73.2" y="218.4">PGND</text>
<text x="99.7" y="218">47k</text>
<text x="113.5" y="219.2">C16</text>
<text x="242.3" y="218">2</text>
<text x="247.4" y="218">3</text>
<text x="98.3" y="223.1">C24</text>
<text x="113" y="223.1">56p</text>
<text x="241.5" y="223.5">GND</text>
<text x="246.4" y="222.2">-15V</text>
<text x="280.9" y="224">COMPANY:</text>
<text x="97.8" y="228.1">3.3n</text>
<text x="103.6" y="233.7">PGND</text>
<text x="281.2" y="236.5">PROJECT TITLE:</text>
<text x="217.2" y="249.9">DRAWN:</text>
<text x="254.8" y="249.4">DATED:</text>
<text x="281.2" y="249.2">SIZE:</text>
<text x="293.6" y="249.4">SCHEMATIC TITLE:</text>
<text x="396.5" y="249.7">REV:</text>
<text x="216.9" y="260.3">RELEASED:</text>
<text x="255" y="260.3">DATED:</text>
<text x="280.7" y="264.2">SCALE:</text>
<text x="362.2" y="264.2">SHEET:</text>
<text x="383.4" y="264.2">OF</text>
</g>
<g font-size="1.6">
<text x="322.7" y="80.1">V+</text>
<text x="323.3" y="88.7">V-</text>
</g>
</svg>
